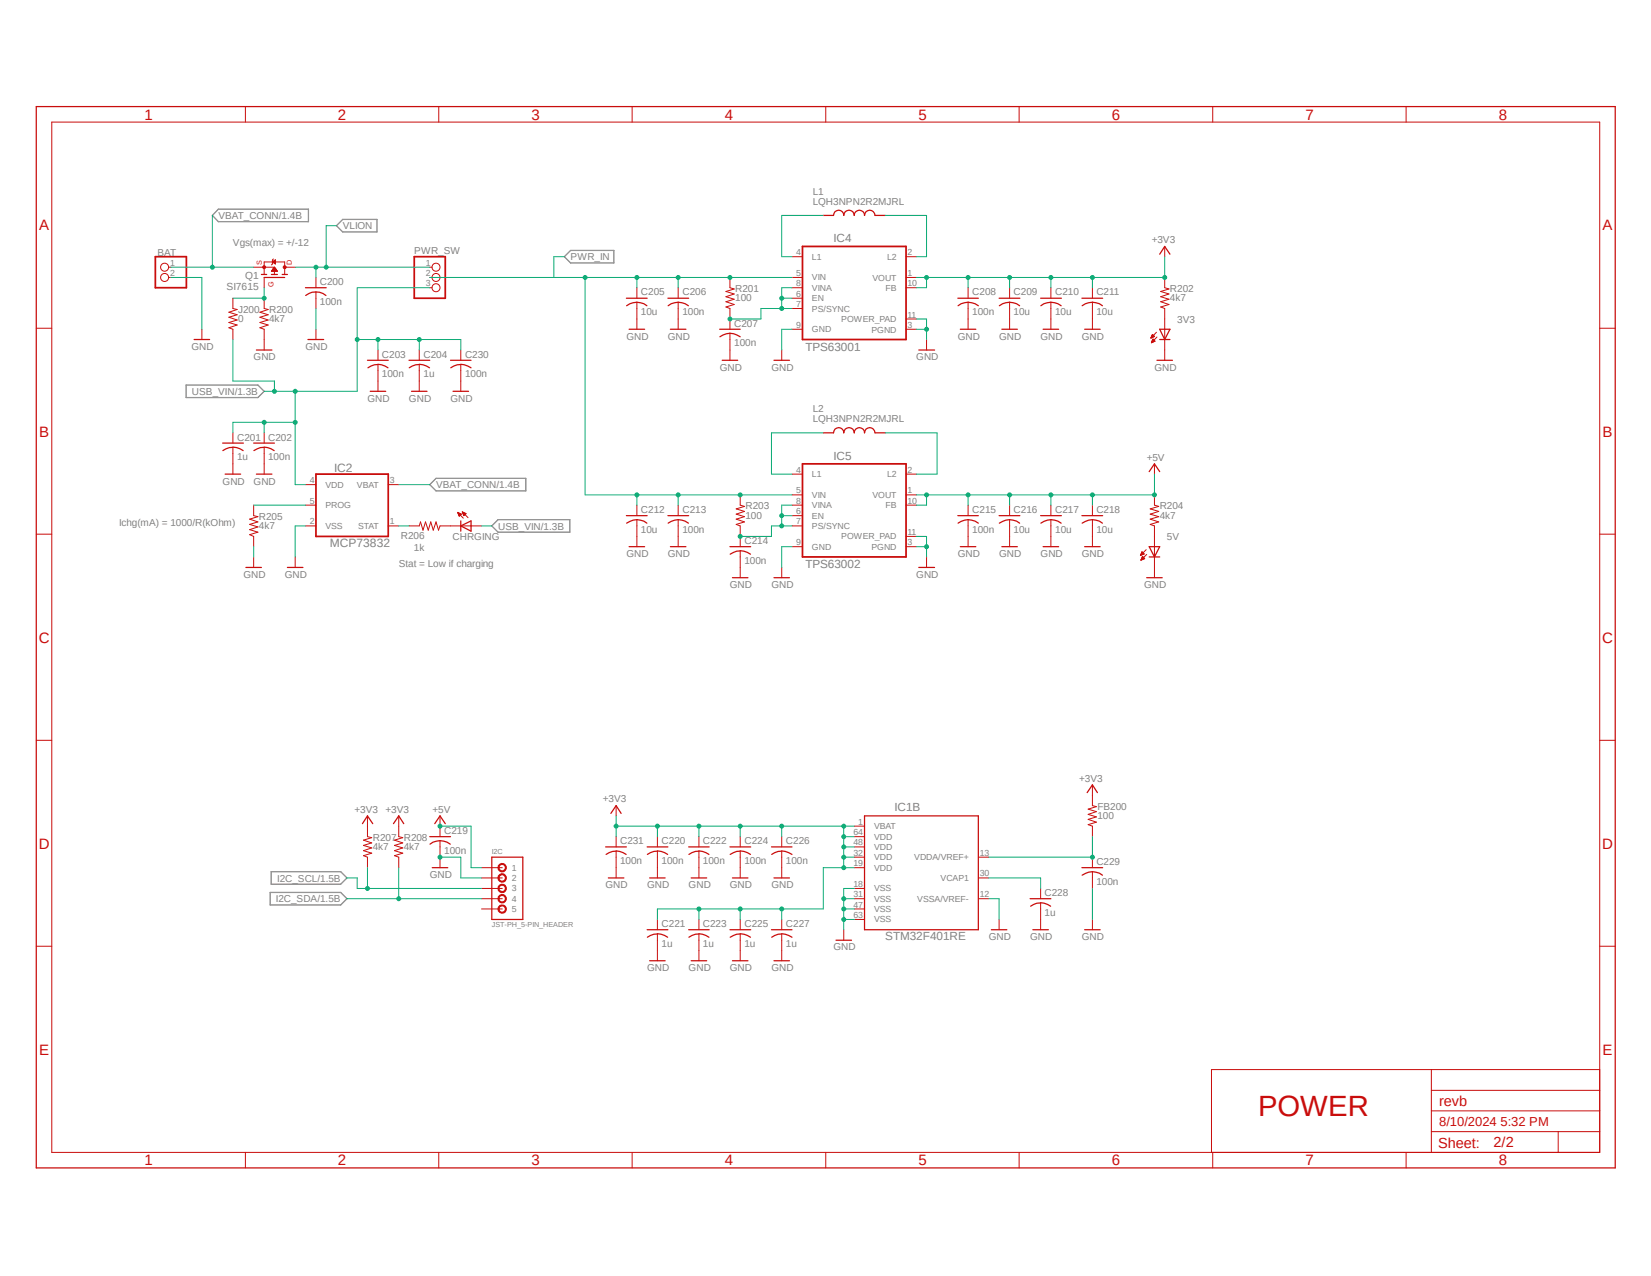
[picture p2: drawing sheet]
<svg xmlns="http://www.w3.org/2000/svg" width="279mm" height="216mm" viewBox="0 0 279 216" stroke-linecap="round" stroke-linejoin="round" font-family="sans-serif">
<path d="M5.8 17.8l267.8 180.2M273.6 17.8l-267.8 180.2" fill="none" stroke="#fff" stroke-width=".17"/>
<path d="M37 35.4h15.2v2.1h-15.2l-1.1-1.1zM56.9 38.2l1.1-1.1h5.8v2.1h-5.8zM95.5 43.4l1.1-1h7.3v2.1h-7.3zM31.5 65.2h12.1l1.1 1-1.1 1.1h-12.1zM72.7 82l1.1-1.1h15.2v2.2h-15.2zM83.2 89l1.1-1.1h12.1v2.1h-12.1zM45.7 151h12l1 1.1-1 1h-12zM45.9 147.5h11.8l1 1-1 1.1h-11.8z" fill="none" stroke="#808080" stroke-width=".21"/>
<g fill="none" stroke="#c90d0c" stroke-width=".17">
<path d="M41.5 18v2.7M74.3 18v2.7M107 18v2.7M139.7 18v2.7M172.5 18v2.7M205.2 18v2.7M238 18v2.7M8.8 20.7h261.9v174.3h-261.9zM6.1 55.5h2.7M28.5 46.9h.4M28.5 45.2h.4M34.2 55.7v1.7"/>
<path d="M44.7 50.5v1.7l.7 .2-1.4 .4 1.4 .5-1.4 .4 1.4 .4-1.4 .5 1.4 .4-1.4 .5 .7 .2v3.5M107.8 48.7v1.8M107.8 51.1v4.6M114.8 48.7v1.8M114.8 51.1v4.6M123.5 46.9v1.8l.7 .2-1.3 .4 1.3 .4-1.3 .5 1.3 .4-1.3 .5 1.3 .4-1.3 .4 .6 .3v3.5M123.5 56.4v4.6M132.3 59.2v1.8M134 46.9h1.8M134 50.5h1.8M134 48.7h1.8M134 52.2h1.8"/>
<path d="M134 43.4h1.8M134 55.7h1.8M153.3 46.9h1.8M153.3 48.7h1.8M153.3 43.4h1.8M153.3 54h1.8M153.3 55.7h1.8M156.8 57.4v1.8M163.8 48.7v1.8M163.8 51.1v4.6M170.9 48.7v1.8M170.9 51.1v4.6"/>
<path d="M177.8 48.7v1.8M177.8 51.1v4.6M270.7 55.5h2.6M39.4 73.2v1.8M39.4 75.7v4.5M44.7 73.2v1.8M44.7 75.7v4.5M6.1 90.4h2.7M42.9 85.5v1.7l.7 .2-1.4 .4 1.4 .5-1.4 .4 1.4 .5-1.4 .4 1.4 .4-1.4 .5 .7 .3v1.7M42.9 94.2v1.8M50 94.2v1.8M51.7 82h1.8"/>
<path d="M51.7 85.5h1.8M51.7 89h1.8M65.7 82h1.8M65.7 89h1.8M69.2 89h1.8l.2-.7 .4 1.4 .4-1.4 .5 1.4 .4-1.4 .4 1.4 .5-1.4 .4 1.4 .3-.7h7M77.5 86.7l.9 1M77.5 86.8h.1M77.5 86.7l.6 .3M77.5 86.7l.2 .6 .4-.3M77.5 86.9h.3M77.5 86.8h.2M77.6 87h.5"/>
<path d="M77.6 86.9h.3M77.6 87.1h.4M77.6 87h.4M77.6 87.2h.3M77.6 87.1h.3M77.7 87.3h.1M77.7 87.2h.1M78.2 86.6l1 1M78.2 86.6l.7 .3-.4 .3zM78.3 86.7h.1M78.3 86.8h.4M78.3 86.8h.3"/>
<path d="M78.4 86.9h.4M78.4 87h.3M78.4 87h.4M78.4 87.1h.2M78.4 87.1h.3M78.5 87.2h.1M107.8 85.5v1.7M107.8 87.9v4.6M114.8 85.5v1.7M114.8 87.9v4.6M125.3 83.7v1.8l.7 .2-1.4 .4 1.4 .4-1.4 .5 1.4 .4-1.4 .4 1.4 .5-1.4 .4 .7 .3v3.5M125.3 93.2v4.5"/>
<path d="M132.3 96v1.7M134 85.5h1.8M134 89h1.8M134 87.2h1.8M134 83.7h1.8M134 80.2h1.8M134 92.5h1.8M153.3 85.5h1.8M153.3 83.7h1.8M153.3 80.2h1.8M153.3 90.8h1.8M153.3 92.5h1.8"/>
<path d="M156.8 94.2v1.8M163.8 85.5v1.7M163.8 87.9v4.6M170.9 85.5v1.7M170.9 87.9v4.6M177.8 85.5v1.7M177.8 87.9v4.6M270.7 90.4h2.6M6.1 125.3h2.7M62.2 138v3.6l.7 .1-1.4 .5 1.4 .4-1.4 .4 1.4 .5-1.4 .4 1.4 .5-1.4 .4 .7 .2v1.8M67.5 138v3.6l.7 .1-1.4 .5 1.4 .4-1.4 .4 1.4 .5-1.4 .4 1.4 .5-1.4 .4 .7 .2v1.8M74.5 138v3.6"/>
<path d="M104.3 136.3v1.7M144.6 139.8h1.7M184.9 132.8v3.5l.6 .2-1.4 .4 1.4 .4-1.4 .5 1.4 .4-1.4 .4 1.4 .5-1.4 .4 .8 .3v1.8M270.7 125.3h2.6M74.5 142.2v4.6M81.5 150.3h3.5M81.5 152.1h3.5M81.5 153.8h3.5M81.5 146.8h3.5M81.5 148.5h3.5M111.3 141.6v1.7M111.3 144v4.5"/>
<path d="M111.3 155.6v1.7M111.3 158v4.6M118.3 141.6v1.7M118.3 144v4.5M118.3 155.6v1.7M118.3 158v4.6M125.3 141.6v1.7M125.3 144v4.5M125.3 155.6v1.7M125.3 158v4.6M132.3 141.6v1.7M132.3 144v4.5"/>
<path d="M132.3 155.6v1.7M132.3 158v4.6M142.8 157.3v1.8M144.6 150.3h1.7M144.6 152.1h1.7M144.6 153.8h1.7M144.6 155.6h1.7M144.6 146.8h1.7M144.6 145h1.7M144.6 143.3h1.7M144.6 141.6h1.7M165.6 152.1h1.7"/>
<path d="M165.6 145h1.7M165.6 148.5h1.7M169.1 155.6v1.7M176.1 150.3v1.8M176.1 152.8v4.5M184.9 145v1.8M184.9 147.5v2.8M184.9 155.6v1.7M6.1 160.1h2.7M270.7 160.1h2.6M41.5 195v2.6M74.3 195v2.6"/>
<path d="M107 195v2.6M139.7 195v2.6M172.5 195v2.6M205.2 195v2.6M238 195v2.6M242.2 191.5h28.5M242.2 181v14M242.2 188h28.5M242.2 184.5h28.5M263.7 191.5v3.5M270.7 181h-65.7v14"/>
<circle cx="27.9" cy="46.9" r=".68"/>
<circle cx="27.9" cy="45.2" r=".68"/>
</g>
<g fill="none" stroke="#c90d0c" stroke-width=".21">
<path d="M6.1 18h267.2v179.6h-267.2zM139.3 36.4h1.8a.87 .87 0 0 1 .8-.8 .87 .87 0 0 1 .9 .8 .89 .89 0 0 1 .9-.8 .89 .89 0 0 1 .9 .8 .87 .87 0 0 1 .8-.8 .87 .87 0 0 1 .9 .8 .89 .89 0 0 1 .9-.8 .89 .89 0 0 1 .9 .8h1.7M32.9 57.4h2.6M43.4 59.2h2.6M106 50.5h3.5M106 51.7a2.78 2.78 0 0 1 3.5 0M106.5 55.7h2.6M113 50.5h3.5M113.1 51.7a2.78 2.78 0 0 1 3.4 0M113.5 55.7h2.6M121.8 55.7h3.5M121.8 57a2.78 2.78 0 0 1 3.5 0"/>
<path d="M155.5 59.2h2.7M162.1 50.5h3.5M162.1 51.7a2.78 2.78 0 0 1 3.5 0M162.5 55.7h2.6M169.1 50.5h3.5M169.1 51.7a2.78 2.78 0 0 1 3.5 0M169.5 55.7h2.7M176.1 50.5h3.5M176.1 51.7a2.78 2.78 0 0 1 3.5 0M176.5 55.7h2.7M37.7 75h3.5M39.4 75.6l.6 .1 1.1 .5"/>
<path d="M39.4 75.7h-.6l-1.1 .5M42.9 75h3.5M44.7 75.6l.6 .1 1.1 .5M44.7 75.7h-.6l-1.1 .5M122.2 61h2.6M131 61h2.6M139.3 73.2h1.8a.87 .87 0 0 1 .8-.9 .87 .87 0 0 1 .9 .9 .89 .89 0 0 1 .9-.9 .89 .89 0 0 1 .9 .9 .87 .87 0 0 1 .8-.9 .87 .87 0 0 1 .9 .9 .89 .89 0 0 1 .9-.9 .89 .89 0 0 1 .9 .9h1.7M38.1 80.2h2.6M41.6 96h2.6M43.4 80.2h2.6M48.6 96h2.7M78 89l1.7-.9v1.8z"/>
<path d="M78 88.1v1.8M106 87.2h3.5M106 88.5a2.78 2.78 0 0 1 3.5 0M106.5 92.5h2.6M113 87.2h3.5M113.1 88.5a2.78 2.78 0 0 1 3.4 0M113.5 92.5h2.6M123.5 92.5h3.5M124 97.7h2.6M125.3 93.2l.6 .1 1.1 .5M125.3 93.2l-.6 .1-1.1 .5M131 97.7h2.6"/>
<path d="M155.5 96h2.7M162.1 87.2h3.5M162.1 88.5a2.78 2.78 0 0 1 3.5 0M162.5 92.5h2.6M169.1 87.2h3.5M169.1 88.5a2.78 2.78 0 0 1 3.5 0M169.5 92.5h2.7M176.1 87.2h3.5M176.1 88.5a2.78 2.78 0 0 1 3.5 0M176.5 92.5h2.7M61.3 139.4l.9-1.4 .9 1.4M66.6 139.4l.9-1.4 .8 1.4"/>
<path d="M73.6 139.4l.9-1.4 .9 1.4M103.4 137.6l.9-1.3 .8 1.3M146.3 138h19.3v19.3h-19.3zM184 134.1l.9-1.3 .8 1.3M72.7 141.6h3.5M72.8 142.8a2.78 2.78 0 0 1 3.4 0M73.2 146.8h2.6M83.2 145h5.3v10.6h-5.3zM109.5 157.3h3.5M109.5 143.3h3.5M109.9 148.5h2.7M111.3 144l.6 .1 1.1 .5"/>
<path d="M111.3 144l-.6 .1-1.1 .5M111.3 158l.6 .1 1.1 .5M111.3 158l-.6 .1-1.1 .5M116.5 157.3h3.5M116.5 143.3h3.5M117 148.5h2.6M118.3 144l.6 .1 1.1 .5M118.3 144l-.6 .1-1.1 .5M118.3 158l.6 .1 1.1 .5M118.3 158l-.6 .1-1.1 .5M123.5 157.3h3.5M123.5 143.3h3.5"/>
<path d="M124 148.5h2.6M125.3 144l.6 .1 1.1 .5M125.3 144l-.6 .1-1.1 .5M125.3 158l.6 .1 1.1 .5M125.3 158l-.6 .1-1.1 .5M130.6 157.3h3.4M130.6 143.3h3.4M131 148.5h2.6M132.3 144l.6 .1 1.1 .5M132.3 144l-.6 .1-1.1 .5M132.3 158l.6 .1 1.1 .5M132.3 158l-.6 .1-1.1 .5"/>
<path d="M141.5 159.1h2.6M167.8 157.3h2.6M174.3 152.1h3.5M174.8 157.3h2.6M176.1 152.7l.6 .1 1.1 .5M176.1 152.8h-.6l-1.1 .5M183.1 146.8h3.5M183.1 148.1a2.78 2.78 0 0 1 3.5 0M183.6 157.3h2.6M109.9 162.6h2.7M117 162.6h2.6M124 162.6h2.6"/>
<path d="M131 162.6h2.6"/>
</g>
<path d="M26.3 43.4h5.2v5.3h-5.2zM135.8 41.7h17.5v15.7h-17.5zM135.8 78.5h17.5v15.7h-17.5zM53.5 80.2h12.2v10.6h-12.2z" fill="none" stroke="#c90d0c" stroke-width=".3"/>
<path d="M84.6 146.2a.71 .71 0 0 1 1 .3 .71 .71 0 0 1-.4 1 .71 .71 0 0 1-.9-.7h.2a.54 .54 0 0 1 .7-.4 .54 .54 0 0 1 .2 .8 .54 .54 0 0 1-.9-.1v-.3h-.2v-.3z" fill-rule="evenodd" fill="#c90d0c"/>
<path d="M84.6 146.2a.71 .71 0 0 1 1 .3 .71 .71 0 0 1-.4 1 .71 .71 0 0 1-.9-.7h.2a.54 .54 0 0 1 .7-.4 .54 .54 0 0 1 .2 .8 .54 .54 0 0 1-.9-.1v-.3h-.2v-.3z" fill="none" stroke="#c90d0c" stroke-width=".17"/>
<path d="M84.6 148a.71 .71 0 0 1 1 .2 .71 .71 0 0 1-.4 1 .71 .71 0 0 1-.9-.7h.2a.54 .54 0 0 1 .7-.4 .54 .54 0 0 1 .2 .9 .54 .54 0 0 1-.9-.2v-.3h-.2v-.3z" fill-rule="evenodd" fill="#c90d0c"/>
<path d="M84.6 148a.71 .71 0 0 1 1 .2 .71 .71 0 0 1-.4 1 .71 .71 0 0 1-.9-.7h.2a.54 .54 0 0 1 .7-.4 .54 .54 0 0 1 .2 .9 .54 .54 0 0 1-.9-.2v-.3h-.2v-.3z" fill="none" stroke="#c90d0c" stroke-width=".17"/>
<path d="M84.6 149.7a.71 .71 0 0 1 1 .3 .71 .71 0 0 1-.4 1 .71 .71 0 0 1-.9-.7h.2a.54 .54 0 0 1 .7-.4 .54 .54 0 0 1 .2 .9 .54 .54 0 0 1-.9-.2v-.3h-.2v-.3z" fill-rule="evenodd" fill="#c90d0c"/>
<path d="M84.6 149.7a.71 .71 0 0 1 1 .3 .71 .71 0 0 1-.4 1 .71 .71 0 0 1-.9-.7h.2a.54 .54 0 0 1 .7-.4 .54 .54 0 0 1 .2 .9 .54 .54 0 0 1-.9-.2v-.3h-.2v-.3z" fill="none" stroke="#c90d0c" stroke-width=".17"/>
<path d="M84.6 151.5a.71 .71 0 0 1 1 .3 .71 .71 0 0 1-.4 .9 .71 .71 0 0 1-.9-.6h.2a.54 .54 0 0 1 .7-.5 .54 .54 0 0 1 .2 .9 .54 .54 0 0 1-.9-.2v-.2h-.2v-.4z" fill-rule="evenodd" fill="#c90d0c"/>
<path d="M84.6 151.5a.71 .71 0 0 1 1 .3 .71 .71 0 0 1-.4 .9 .71 .71 0 0 1-.9-.6h.2a.54 .54 0 0 1 .7-.5 .54 .54 0 0 1 .2 .9 .54 .54 0 0 1-.9-.2v-.2h-.2v-.4z" fill="none" stroke="#c90d0c" stroke-width=".17"/>
<path d="M84.6 153.2a.71 .71 0 0 1 1 .3 .71 .71 0 0 1-.4 1 .71 .71 0 0 1-.9-.7h.2a.54 .54 0 0 1 .7-.5 .54 .54 0 0 1 .2 .9 .54 .54 0 0 1-.9-.1v-.3h-.2v-.3z" fill-rule="evenodd" fill="#c90d0c"/>
<g fill="none" stroke="#c90d0c" stroke-width=".17">
<path d="M44.7 45.2h1.7v1.2M44.7 46.4v-2.1h3.5v2.1M46.3 43.8l-.2 .2v.7l-.2 .1M194.8 57.2h.1M194.8 57.1h.1M194.8 57.1h.2M194.8 57h.4M194.9 57h.4M194.9 56.9h.5M194.9 58h.1M194.9 57.9h.1M194.9 56.9h.4"/>
<path d="M194.9 56.8h.3M194.9 57.9h.2M194.9 57.8h.3M194.9 57.7h.5M194.9 57.7h.6M195 56.7h.2M195 56.6h.1M195 57.7h.4M195 56.6l.4 .3-.6 .3zM195 57.6h.3M195 57.5h.3M195.1 57.5h.1"/>
<path d="M195.1 57.4l.4 .3-.6 .3zM195.1 57.4h.1M195.7 56.2l-.9 1M195.8 57l-.9 1M197.1 41.7v1.7M197.1 54v7M195.4 78.5v1.7M193 94h.1M193 93.9h.2M193 93.9h.3M193.1 93.8h.3M193.1 93.8h.4"/>
<path d="M193.1 94.7h.1M193.1 93.7h.5M193.1 94.7h.2M193.1 94.7h.3M193.2 93.6h.3M193.2 94.6h.3M193.2 93.6h.2M193.2 93.5h.2M193.2 94.5h.4M193.2 94.5h.5M193.3 93.4l-.3 .6M193.3 93.4l.3 .3-.6 .3"/>
<path d="M193.3 93.4h.1M193.3 94.4h.3M193.3 94.3h.2M193.3 94.1l.4 .4-.6 .3zM193.3 94.2h.1M194 93l-1 1M194.1 93.8l-1 1M195.4 90.8v6.9M84.6 153.2a.71 .71 0 0 1 1 .3 .71 .71 0 0 1-.4 1 .71 .71 0 0 1-.9-.7h.2a.54 .54 0 0 1 .7-.5 .54 .54 0 0 1 .2 .9 .54 .54 0 0 1-.9-.1v-.3h-.2v-.3z"/>
</g>
<path d="M44.2 46.4h.9M44.7 46.9h3.5M45.9 46.4h1M47.8 46.4h.8M196.3 43l.8-1.3 .9 1.3M196.3 55.7h1.7l-.9 1.7zM196.3 57.4h1.7M194.5 79.8l.9-1.3 .9 1.3M195.8 61h2.6M194.1 97.7h2.6M194.5 92.5h1.8l-.9 1.7zM194.5 94.2h1.8" fill="none" stroke="#c90d0c" stroke-width=".21"/>
<circle cx="44.7" cy="45.2" r=".25" fill="#c90d0c"/>
<circle cx="44.7" cy="45.2" r=".25" fill="none" stroke="#c90d0c" stroke-width=".17"/>
<circle cx="48.2" cy="45.2" r=".25" fill="#c90d0c"/>
<g fill="none" stroke="#c90d0c" stroke-width=".17">
<path d="M39.4 50.5v1.7l.7 .2-1.4 .4 1.4 .5-1.4 .4 1.4 .4-1.4 .5 1.4 .4-1.4 .5 .7 .2v1.7M42.9 45.2h1.8M44.7 46.9v1.8M46 45.8h.9M46.1 45.7h.7M46.1 44.3h.5M46.1 45.6h.6M46.1 44.4h.5M46.2 44.2h.4M46.2 45.5h.5M46.2 44.4h.4M46.3 44.2h.3"/>
<path d="M46.3 45.4h.3M46.3 44.4h.3M46.3 45.3h.3M46.4 44.2h.2M46.4 45.3h.1M46.4 44.5h.2M46.4 44.6h.2M46.4 44.1h.2M46.4 45.2l.5 .7h-1zM46.5 44.6h.1M46.5 44h.1M46.6 44h.1"/>
<path d="M46.6 44l-.5 .3M46.6 44v.7l-.5-.4M48.2 45.2h1.8M53.5 46.9v1.8M53.5 49.4v2.8M53.5 55.7v1.7M64 59.2v1.8M71 59.2v1.8M72.7 45.2h.4M72.7 46.9h.4M72.7 48.7h.4M78 59.2v1.8"/>
<path d="M184.9 48.7v1.8M184.9 51.1v4.6M197.1 46.9v1.8l.7 .2-1.4 .4 1.4 .4-1.4 .5 1.4 .4-1.4 .5 1.4 .4-1.4 .4 .7 .3v1.8M64 61.7v4.5M71 61.7v4.5M78 61.7v4.5M184.9 85.5v1.7M184.9 87.9v4.6M195.4 83.7v1.8l.7 .2-1.5 .4 1.5 .4-1.5 .5 1.5 .4-1.5 .4 1.5 .5-1.5 .4 .8 .3v1.8M104.3 141.6v1.7M104.3 144v4.5"/>
<circle cx="48.2" cy="45.2" r=".25"/>
<circle cx="73.8" cy="45.2" r=".68"/>
<circle cx="73.8" cy="48.7" r=".68"/>
<circle cx="73.8" cy="46.9" r=".68"/>
</g>
<path d="M70.1 43.4h5.3v7.1h-5.3z" fill="none" stroke="#c90d0c" stroke-width=".3"/>
<g fill="none" stroke="#c90d0c" stroke-width=".21">
<path d="M51.7 48.7h3.5M51.7 50a2.78 2.78 0 0 1 3.5 0M52.1 57.4h2.7M183.1 50.5h3.5M183.1 51.7a2.78 2.78 0 0 1 3.5 0M183.6 55.7h2.6M62.2 61h3.5M62.7 66.2h2.6M64 61.6l.6 .1 1.1 .5M64 61.7h-.6l-1.1 .5M69.2 61h3.5M69.6 66.2h2.7"/>
<path d="M71 61.6l.6 .1 1.1 .5M71 61.7h-.6l-1.1 .5M76.2 61h3.5M76.7 66.2h2.6M78 61.6l.6 .1 1.1 .5M78 61.7h-.6l-1.1 .5M183.1 87.2h3.5M183.1 88.5a2.78 2.78 0 0 1 3.5 0M183.6 92.5h2.6M102.5 143.3h3.5M103 148.5h2.6M104.3 144l.6 .1 1.1 .5"/>
<path d="M104.3 144l-.6 .1-1.1 .5"/>
</g>
<path d="M142.8 152.1h1.8M144.6 150.3h-1.8v7" fill="none" stroke="#0dab76" stroke-width=".17"/>
<circle cx="142.8" cy="152.1" r=".33" fill="#0dab76"/>
<g fill="none" stroke="#0dab76" stroke-width=".17">
<path d="M142.8 153.8h1.8"/>
<circle cx="142.8" cy="152.1" r=".33"/>
</g>
<circle cx="142.8" cy="153.8" r=".33" fill="#0dab76"/>
<g fill="none" stroke="#0dab76" stroke-width=".17">
<path d="M142.8 155.6h1.8"/>
<circle cx="142.8" cy="153.8" r=".33"/>
</g>
<circle cx="142.8" cy="155.6" r=".33" fill="#0dab76"/>
<g fill="none" stroke="#0dab76" stroke-width=".17">
<path d="M155.1 54h1.7v3.4M155.1 55.7h1.7M42.9 92.5v1.7M51.7 89h-1.7v5.2"/>
<circle cx="142.8" cy="155.6" r=".33"/>
</g>
<circle cx="156.8" cy="55.7" r=".33" fill="#0dab76"/>
<g fill="none" stroke="#0dab76" stroke-width=".17">
<path d="M134 55.7h-1.7v3.5M155.1 90.8h1.7v3.4M155.1 92.5h1.7M167.3 152.1h1.8v3.5M184.9 150.3v5.3"/>
<circle cx="156.8" cy="55.7" r=".33"/>
</g>
<circle cx="156.8" cy="92.5" r=".33" fill="#0dab76"/>
<g fill="none" stroke="#0dab76" stroke-width=".17">
<path d="M134 92.5h-1.7v3.5M74.5 145h3.5"/>
<circle cx="156.8" cy="92.5" r=".33"/>
</g>
<circle cx="74.5" cy="145" r=".33" fill="#0dab76"/>
<g fill="none" stroke="#0dab76" stroke-width=".17">
<path d="M35.9 36.4v8.8h7M28.9 46.9h5.3v8.8M53.5 52.2v3.5M78 145v3.5h3.5"/>
<circle cx="74.5" cy="145" r=".33"/>
</g>
<circle cx="35.9" cy="45.2" r=".33" fill="#0dab76"/>
<g fill="none" stroke="#0dab76" stroke-width=".17">
<path d="M56.9 38.2h-1.7v7h-5.2M28.9 45.2h7M67.5 82h5.2"/>
<circle cx="35.9" cy="45.2" r=".33"/>
</g>
<circle cx="55.2" cy="45.2" r=".33" fill="#0dab76"/>
<g fill="none" stroke="#0dab76" stroke-width=".17">
<path d="M53.5 45.2v1.7M55.2 45.2h17.5"/>
<circle cx="55.2" cy="45.2" r=".33"/>
</g>
<circle cx="53.5" cy="45.2" r=".33" fill="#0dab76"/>
<g fill="none" stroke="#0dab76" stroke-width=".17">
<path d="M44.7 66.2h5.3v15.8h1.7M50 71.5h-5.3v1.7"/>
<circle cx="53.5" cy="45.2" r=".33"/>
</g>
<circle cx="50" cy="71.5" r=".33" fill="#0dab76"/>
<g fill="none" stroke="#0dab76" stroke-width=".17">
<path d="M44.7 71.5h-5.3v1.7"/>
<circle cx="50" cy="71.5" r=".33"/>
</g>
<circle cx="44.7" cy="71.5" r=".33" fill="#0dab76"/>
<g fill="none" stroke="#0dab76" stroke-width=".17">
<path d="M60.5 57.4v8.8h-10.5"/>
<circle cx="44.7" cy="71.5" r=".33"/>
</g>
<circle cx="50" cy="66.2" r=".33" fill="#0dab76"/>
<g fill="none" stroke="#0dab76" stroke-width=".17">
<path d="M72.7 48.7h-12.2v8.7h10.5v1.8"/>
<circle cx="50" cy="66.2" r=".33"/>
</g>
<circle cx="60.5" cy="57.4" r=".33" fill="#0dab76"/>
<g fill="none" stroke="#0dab76" stroke-width=".17">
<path d="M64 57.4v1.8"/>
<circle cx="60.5" cy="57.4" r=".33"/>
</g>
<circle cx="64" cy="57.4" r=".33" fill="#0dab76"/>
<g fill="none" stroke="#0dab76" stroke-width=".17">
<path d="M71 57.4h7v1.8"/>
<circle cx="64" cy="57.4" r=".33"/>
</g>
<circle cx="71" cy="57.4" r=".33" fill="#0dab76"/>
<g fill="none" stroke="#0dab76" stroke-width=".17">
<path d="M39.4 57.4v7.1h7v1.7"/>
<circle cx="71" cy="57.4" r=".33"/>
</g>
<circle cx="46.4" cy="66.2" r=".33" fill="#0dab76"/>
<g fill="none" stroke="#0dab76" stroke-width=".17">
<path d="M72.7 46.9h61.3M107.8 46.9v1.8M42.9 85.5h8.8M67.5 89h1.7M81.5 89h1.7"/>
<circle cx="46.4" cy="66.2" r=".33"/>
</g>
<circle cx="107.8" cy="46.9" r=".33" fill="#0dab76"/>
<g fill="none" stroke="#0dab76" stroke-width=".17">
<path d="M114.8 46.9v1.8"/>
<circle cx="107.8" cy="46.9" r=".33"/>
</g>
<circle cx="114.8" cy="46.9" r=".33" fill="#0dab76"/>
<circle cx="114.8" cy="46.9" r=".33" fill="none" stroke="#0dab76" stroke-width=".17"/>
<circle cx="123.5" cy="46.9" r=".33" fill="#0dab76"/>
<g fill="none" stroke="#0dab76" stroke-width=".17">
<path d="M99 46.9v36.8h35"/>
<circle cx="123.5" cy="46.9" r=".33"/>
</g>
<circle cx="99" cy="46.9" r=".33" fill="#0dab76"/>
<circle cx="99" cy="46.9" r=".33" fill="none" stroke="#0dab76" stroke-width=".17"/>
<circle cx="125.3" cy="83.7" r=".33" fill="#0dab76"/>
<g fill="none" stroke="#0dab76" stroke-width=".17">
<path d="M107.8 83.7v1.8"/>
<circle cx="125.3" cy="83.7" r=".33"/>
</g>
<circle cx="107.8" cy="83.7" r=".33" fill="#0dab76"/>
<g fill="none" stroke="#0dab76" stroke-width=".17">
<path d="M114.8 83.7v1.8"/>
<circle cx="107.8" cy="83.7" r=".33"/>
</g>
<circle cx="114.8" cy="83.7" r=".33" fill="#0dab76"/>
<g fill="none" stroke="#0dab76" stroke-width=".17">
<path d="M95.5 43.4h-1.8v3.5M132.3 50.5h1.7M134 48.7h-1.7v3.5h1.7"/>
<circle cx="114.8" cy="83.7" r=".33"/>
</g>
<circle cx="132.3" cy="50.5" r=".33" fill="#0dab76"/>
<g fill="none" stroke="#0dab76" stroke-width=".17">
<path d="M128.8 52.2h3.5"/>
<circle cx="132.3" cy="50.5" r=".33"/>
</g>
<circle cx="132.3" cy="52.2" r=".33" fill="#0dab76"/>
<g fill="none" stroke="#0dab76" stroke-width=".17">
<path d="M128.8 52.2v1.8h-5.3"/>
<circle cx="132.3" cy="52.2" r=".33"/>
</g>
<circle cx="123.5" cy="54" r=".33" fill="#0dab76"/>
<g fill="none" stroke="#0dab76" stroke-width=".17">
<path d="M144.6 139.8h-1.8v7h1.8M142.8 141.6h1.8"/>
<circle cx="123.5" cy="54" r=".33"/>
</g>
<circle cx="142.8" cy="141.6" r=".33" fill="#0dab76"/>
<g fill="none" stroke="#0dab76" stroke-width=".17">
<path d="M142.8 143.3h1.8"/>
<circle cx="142.8" cy="141.6" r=".33"/>
</g>
<circle cx="142.8" cy="143.3" r=".33" fill="#0dab76"/>
<g fill="none" stroke="#0dab76" stroke-width=".17">
<path d="M142.8 145h1.8"/>
<circle cx="142.8" cy="143.3" r=".33"/>
</g>
<circle cx="142.8" cy="145" r=".33" fill="#0dab76"/>
<g fill="none" stroke="#0dab76" stroke-width=".17">
<path d="M111.3 139.8h31.5"/>
<circle cx="142.8" cy="145" r=".33"/>
</g>
<circle cx="142.8" cy="139.8" r=".33" fill="#0dab76"/>
<g fill="none" stroke="#0dab76" stroke-width=".17">
<path d="M104.3 139.8h7M118.3 139.8v1.8"/>
<circle cx="142.8" cy="139.8" r=".33"/>
</g>
<circle cx="118.3" cy="139.8" r=".33" fill="#0dab76"/>
<g fill="none" stroke="#0dab76" stroke-width=".17">
<path d="M125.3 139.8v1.8"/>
<circle cx="118.3" cy="139.8" r=".33"/>
</g>
<circle cx="125.3" cy="139.8" r=".33" fill="#0dab76"/>
<g fill="none" stroke="#0dab76" stroke-width=".17">
<path d="M132.3 139.8v1.8"/>
<circle cx="125.3" cy="139.8" r=".33"/>
</g>
<circle cx="132.3" cy="139.8" r=".33" fill="#0dab76"/>
<g fill="none" stroke="#0dab76" stroke-width=".17">
<path d="M142.8 146.8h-3.5v7h-28v1.8"/>
<circle cx="132.3" cy="139.8" r=".33"/>
</g>
<circle cx="142.8" cy="146.8" r=".33" fill="#0dab76"/>
<g fill="none" stroke="#0dab76" stroke-width=".17">
<path d="M132.3 153.8v1.8"/>
<circle cx="142.8" cy="146.8" r=".33"/>
</g>
<circle cx="132.3" cy="153.8" r=".33" fill="#0dab76"/>
<g fill="none" stroke="#0dab76" stroke-width=".17">
<path d="M125.3 153.8v1.8"/>
<circle cx="132.3" cy="153.8" r=".33"/>
</g>
<circle cx="125.3" cy="153.8" r=".33" fill="#0dab76"/>
<g fill="none" stroke="#0dab76" stroke-width=".17">
<path d="M118.3 153.8v1.8"/>
<circle cx="125.3" cy="153.8" r=".33"/>
</g>
<circle cx="118.3" cy="153.8" r=".33" fill="#0dab76"/>
<g fill="none" stroke="#0dab76" stroke-width=".17">
<path d="M104.3 138v3.6"/>
<circle cx="118.3" cy="153.8" r=".33"/>
</g>
<circle cx="104.3" cy="139.8" r=".33" fill="#0dab76"/>
<g fill="none" stroke="#0dab76" stroke-width=".17">
<path d="M111.3 139.8v1.8"/>
<circle cx="104.3" cy="139.8" r=".33"/>
</g>
<circle cx="111.3" cy="139.8" r=".33" fill="#0dab76"/>
<g fill="none" stroke="#0dab76" stroke-width=".17">
<path d="M155.1 46.9h8.7M156.8 46.9v1.8h-1.7M197.1 43.4v3.5"/>
<circle cx="111.3" cy="139.8" r=".33"/>
</g>
<circle cx="156.8" cy="46.9" r=".33" fill="#0dab76"/>
<g fill="none" stroke="#0dab76" stroke-width=".17">
<path d="M163.8 46.9h14v1.8M170.9 46.9v1.8"/>
<circle cx="156.8" cy="46.9" r=".33"/>
</g>
<circle cx="170.9" cy="46.9" r=".33" fill="#0dab76"/>
<g fill="none" stroke="#0dab76" stroke-width=".17">
<path d="M163.8 46.9v1.8"/>
<circle cx="170.9" cy="46.9" r=".33"/>
</g>
<circle cx="163.8" cy="46.9" r=".33" fill="#0dab76"/>
<g fill="none" stroke="#0dab76" stroke-width=".17">
<path d="M177.8 46.9h7.1v1.8"/>
<circle cx="163.8" cy="46.9" r=".33"/>
</g>
<circle cx="177.8" cy="46.9" r=".33" fill="#0dab76"/>
<g fill="none" stroke="#0dab76" stroke-width=".17">
<path d="M184.9 46.9h12.2"/>
<circle cx="177.8" cy="46.9" r=".33"/>
</g>
<circle cx="184.9" cy="46.9" r=".33" fill="#0dab76"/>
<circle cx="184.9" cy="46.9" r=".33" fill="none" stroke="#0dab76" stroke-width=".17"/>
<circle cx="197.1" cy="46.9" r=".33" fill="#0dab76"/>
<g fill="none" stroke="#0dab76" stroke-width=".17">
<path d="M139.3 36.4h-7v7h1.7M149.8 36.4h7v7h-1.7M184.9 141.6v3.4h-17.6"/>
<circle cx="197.1" cy="46.9" r=".33"/>
</g>
<circle cx="184.9" cy="145" r=".33" fill="#0dab76"/>
<g fill="none" stroke="#0dab76" stroke-width=".17">
<path d="M139.3 73.2h-8.7v7h3.4M149.8 73.2h8.8v7h-3.5M130.6 89v1.8h-5.3M167.3 148.5h8.8v1.8"/>
<circle cx="184.9" cy="145" r=".33"/>
</g>
<circle cx="125.3" cy="90.8" r=".33" fill="#0dab76"/>
<g fill="none" stroke="#0dab76" stroke-width=".17">
<path d="M132.3 87.2h1.7M134 85.5h-1.7v3.5h1.7"/>
<circle cx="125.3" cy="90.8" r=".33"/>
</g>
<circle cx="132.3" cy="87.2" r=".33" fill="#0dab76"/>
<g fill="none" stroke="#0dab76" stroke-width=".17">
<path d="M130.6 89h1.7"/>
<circle cx="132.3" cy="87.2" r=".33"/>
</g>
<circle cx="132.3" cy="89" r=".33" fill="#0dab76"/>
<g fill="none" stroke="#0dab76" stroke-width=".17">
<path d="M74.5 139.8h5.2v7h1.8"/>
<circle cx="132.3" cy="89" r=".33"/>
</g>
<circle cx="74.5" cy="139.8" r=".33" fill="#0dab76"/>
<g fill="none" stroke="#0dab76" stroke-width=".17">
<path d="M155.1 83.7h22.7v1.8M156.8 83.7v1.8h-1.7M195.4 80.2v3.5"/>
<circle cx="74.5" cy="139.8" r=".33"/>
</g>
<circle cx="156.8" cy="83.7" r=".33" fill="#0dab76"/>
<g fill="none" stroke="#0dab76" stroke-width=".17">
<path d="M170.9 83.7v1.8"/>
<circle cx="156.8" cy="83.7" r=".33"/>
</g>
<circle cx="170.9" cy="83.7" r=".33" fill="#0dab76"/>
<g fill="none" stroke="#0dab76" stroke-width=".17">
<path d="M163.8 83.7v1.8"/>
<circle cx="170.9" cy="83.7" r=".33"/>
</g>
<circle cx="163.8" cy="83.7" r=".33" fill="#0dab76"/>
<g fill="none" stroke="#0dab76" stroke-width=".17">
<path d="M177.8 83.7h7.1v1.8"/>
<circle cx="163.8" cy="83.7" r=".33"/>
</g>
<circle cx="177.8" cy="83.7" r=".33" fill="#0dab76"/>
<g fill="none" stroke="#0dab76" stroke-width=".17">
<path d="M184.9 83.7h10.5"/>
<circle cx="177.8" cy="83.7" r=".33"/>
</g>
<circle cx="184.9" cy="83.7" r=".33" fill="#0dab76"/>
<circle cx="184.9" cy="83.7" r=".33" fill="none" stroke="#0dab76" stroke-width=".17"/>
<circle cx="195.4" cy="83.7" r=".33" fill="#0dab76"/>
<g fill="none" stroke="#0dab76" stroke-width=".17">
<path d="M58.7 148.5h1.8v1.8h21M62.2 146.8v3.5"/>
<circle cx="195.4" cy="83.7" r=".33"/>
</g>
<circle cx="62.2" cy="150.3" r=".33" fill="#0dab76"/>
<g fill="none" stroke="#0dab76" stroke-width=".17">
<path d="M58.7 152.1h22.8M67.5 146.8v5.3"/>
<circle cx="62.2" cy="150.3" r=".33"/>
</g>
<circle cx="67.5" cy="152.1" r=".33" fill="#0dab76"/>
<g fill="none" stroke="#0dab76" stroke-width=".17">
<path d="M44.7 48.7v1.8h-5.3"/>
<circle cx="67.5" cy="152.1" r=".33"/>
</g>
<circle cx="44.7" cy="50.5" r=".33" fill="#0dab76"/>
<circle cx="44.7" cy="50.5" r=".33" fill="none" stroke="#0dab76" stroke-width=".17"/>
<text font-size="5" fill="#c90d0c" x="212.9" y="188.9">POWER</text>
<g font-size="2.5" fill="#c90d0c">
<text x="24.5" y="20.2">1</text>
<text x="57.2" y="20.2">2</text>
<text x="90" y="20.2">3</text>
<text x="122.7" y="20.2">4</text>
<text x="155.4" y="20.2">5</text>
<text x="188.2" y="20.2">6</text>
<text x="220.9" y="20.2">7</text>
<text x="253.7" y="20.2">8</text>
<text x="6.6" y="39">A</text>
<text x="271.2" y="39">A</text>
<text x="6.6" y="73.9">B</text>
<text x="271.2" y="73.9">B</text>
<text x="6.6" y="108.7">C</text>
<text x="271.1" y="108.7">C</text>
<text x="6.6" y="143.6">D</text>
<text x="271.1" y="143.6">D</text>
<text x="6.6" y="178.4">E</text>
<text x="271.2" y="178.4">E</text>
<text x="243.5" y="187.1">revb</text>
<text x="24.5" y="197.2">1</text>
<text x="57.2" y="197.2">2</text>
<text x="90" y="197.2">3</text>
<text x="122.7" y="197.2">4</text>
<text x="155.4" y="197.2">5</text>
<text x="188.2" y="197.2">6</text>
<text x="220.9" y="197.2">7</text>
<text x="243.4" y="194.2">Sheet:</text>
<text x="252.8" y="194.1">2/2</text>
<text x="253.7" y="197.2">8</text>
</g>
<text font-size="2.2" fill="#c90d0c" x="243.5" y="190.6">8/10/2024 5:32 PM</text>
<g font-size="2" fill="#808080">
<text x="141.1" y="41">IC4</text>
<text x="136.3" y="59.4">TPS63001</text>
<text x="141.1" y="77.8">IC5</text>
<text x="56.6" y="79.9">IC2</text>
<text x="55.8" y="92.6">MCP73832</text>
<text x="136.3" y="96.1">TPS63002</text>
<text x="151.4" y="137.2">IC1B</text>
<text x="149.8" y="159.1">STM32F401RE</text>
</g>
<g font-size="1.7" fill="#808080">
<text x="137.5" y="34.7">LQH3NPN2R2MJRL</text>
<text x="137.5" y="32.9">L1</text>
<text x="37" y="37">VBAT_CONN/1.4B</text>
<text x="39.4" y="41.7">Vgs(max) = +/-12</text>
<text x="58" y="38.8">VLION</text>
<text x="194.9" y="41.1">+3V3</text>
<text x="26.6" y="43.3">BAT</text>
<text x="41.5" y="47.3">Q1</text>
<text x="70.1" y="43">PWR_SW</text>
<text x="96.6" y="44.1">PWR_IN</text>
<text x="38.4" y="49.1">SI7615</text>
<text x="40.3" y="52.9">J200</text>
<text x="45.5" y="52.9">R200</text>
<text x="54.1" y="51.6">100n</text>
<text x="54.1" y="48.3">C200</text>
<text x="108.5" y="53.3">10u</text>
<text x="108.5" y="50">C205</text>
<text x="115.5" y="50">C206</text>
<text x="115.5" y="53.3">100n</text>
<text x="124.4" y="51">100</text>
<text x="124.4" y="49.4">R201</text>
<text x="164.5" y="53.3">100n</text>
<text x="164.5" y="50">C208</text>
<text x="171.5" y="50">C209</text>
<text x="171.5" y="53.3">10u</text>
<text x="178.6" y="50">C210</text>
<text x="178.6" y="53.3">10u</text>
<text x="185.5" y="53.3">10u</text>
<text x="185.5" y="50">C211</text>
<text x="198" y="51">4k7</text>
<text x="198" y="49.4">R202</text>
<text x="32.4" y="59.2">GND</text>
<text x="40.3" y="54.5">0</text>
<text x="45.5" y="54.5">4k7</text>
<text x="51.7" y="59.2">GND</text>
<text x="106" y="57.4">GND</text>
<text x="113" y="57.4">GND</text>
<text x="124.2" y="58.6">100n</text>
<text x="124.2" y="55.3">C207</text>
<text x="162.1" y="57.4">GND</text>
<text x="169.1" y="57.4">GND</text>
<text x="176.1" y="57.4">GND</text>
<text x="183.1" y="57.4">GND</text>
<text x="199.2" y="54.7">3V3</text>
<text x="42.9" y="61">GND</text>
<text x="64.6" y="63.8">100n</text>
<text x="64.6" y="60.5">C203</text>
<text x="71.7" y="63.8">1u</text>
<text x="71.7" y="60.5">C204</text>
<text x="78.7" y="63.8">100n</text>
<text x="78.7" y="60.5">C230</text>
<text x="121.8" y="62.7">GND</text>
<text x="130.6" y="62.7">GND</text>
<text x="155.1" y="61">GND</text>
<text x="195.4" y="62.7">GND</text>
<text x="32.5" y="66.8">USB_VIN/1.3B</text>
<text x="62.2" y="68">GND</text>
<text x="69.2" y="68">GND</text>
<text x="76.2" y="68">GND</text>
<text x="137.5" y="71.5">LQH3NPN2R2MJRL</text>
<text x="137.5" y="69.7">L2</text>
<text x="40.1" y="77.9">1u</text>
<text x="40.1" y="74.5">C201</text>
<text x="45.4" y="77.9">100n</text>
<text x="45.4" y="74.5">C202</text>
<text x="194.1" y="78">+5V</text>
<text x="37.7" y="82">GND</text>
<text x="42.9" y="82">GND</text>
<text x="73.8" y="82.6">VBAT_CONN/1.4B</text>
<text x="20.2" y="89">Ichg(mA) = 1000/R(kOhm)</text>
<text x="43.8" y="89.5">4k7</text>
<text x="43.8" y="88">R205</text>
<text x="84.3" y="89.6">USB_VIN/1.3B</text>
<text x="108.5" y="86.8">C212</text>
<text x="115.5" y="86.8">C213</text>
<text x="126.2" y="87.8">100</text>
<text x="126.2" y="86.2">R203</text>
<text x="164.5" y="86.8">C215</text>
<text x="171.5" y="86.8">C216</text>
<text x="178.6" y="86.8">C217</text>
<text x="185.5" y="86.8">C218</text>
<text x="196.3" y="87.8">4k7</text>
<text x="196.3" y="86.2">R204</text>
<text x="67.8" y="91.3">R206</text>
<text x="70.1" y="93.2">1k</text>
<text x="76.6" y="91.4">CHRGING</text>
<text x="106" y="94.2">GND</text>
<text x="108.5" y="90.1">10u</text>
<text x="113" y="94.2">GND</text>
<text x="115.5" y="90.1">100n</text>
<text x="126" y="95.4">100n</text>
<text x="126" y="92.1">C214</text>
<text x="162.1" y="94.2">GND</text>
<text x="164.5" y="90.1">100n</text>
<text x="169.1" y="94.2">GND</text>
<text x="171.5" y="90.1">10u</text>
<text x="176.1" y="94.2">GND</text>
<text x="178.6" y="90.1">10u</text>
<text x="183.1" y="94.2">GND</text>
<text x="185.5" y="90.1">10u</text>
<text x="197.5" y="91.4">5V</text>
<text x="41.2" y="97.7">GND</text>
<text x="48.2" y="97.7">GND</text>
<text x="67.5" y="96">Stat = Low if charging</text>
<text x="123.5" y="99.5">GND</text>
<text x="130.6" y="99.5">GND</text>
<text x="155.1" y="97.7">GND</text>
<text x="193.6" y="99.5">GND</text>
<text x="60" y="137.5">+3V3</text>
<text x="65.2" y="137.5">+3V3</text>
<text x="73.2" y="137.5">+5V</text>
<text x="102" y="135.8">+3V3</text>
<text x="182.6" y="132.2">+3V3</text>
<text x="185.7" y="137">FB200</text>
<text x="63.1" y="143.8">4k7</text>
<text x="63.1" y="142.3">R207</text>
<text x="68.3" y="143.8">4k7</text>
<text x="68.3" y="142.3">R208</text>
<text x="75.2" y="141.1">C219</text>
<text x="104.9" y="142.9">C231</text>
<text x="112" y="142.9">C220</text>
<text x="119" y="142.9">C222</text>
<text x="126" y="142.9">C224</text>
<text x="133" y="142.9">C226</text>
<text x="185.7" y="138.6">100</text>
<text x="46.9" y="149.2">I2C_SCL/1.5B</text>
<text x="72.7" y="148.5">GND</text>
<text x="75.2" y="144.4">100n</text>
<text x="104.9" y="146.2">100n</text>
<text x="112" y="146.2">100n</text>
<text x="119" y="146.2">100n</text>
<text x="126" y="146.2">100n</text>
<text x="133" y="146.2">100n</text>
<text x="185.5" y="149.7">100n</text>
<text x="185.5" y="146.4">C229</text>
<text x="46.7" y="152.7">I2C_SDA/1.5B</text>
<text x="102.5" y="150.3">GND</text>
<text x="109.5" y="150.3">GND</text>
<text x="116.5" y="150.3">GND</text>
<text x="123.5" y="150.3">GND</text>
<text x="130.6" y="150.3">GND</text>
<text x="176.8" y="154.9">1u</text>
<text x="176.8" y="151.6">C228</text>
<text x="112" y="160.2">1u</text>
<text x="112" y="156.9">C221</text>
<text x="119" y="160.2">1u</text>
<text x="119" y="156.9">C223</text>
<text x="126" y="160.2">1u</text>
<text x="126" y="156.9">C225</text>
<text x="133" y="160.2">1u</text>
<text x="133" y="156.9">C227</text>
<text x="141.1" y="160.8">GND</text>
<text x="167.3" y="159.1">GND</text>
<text x="174.3" y="159.1">GND</text>
<text x="183.1" y="159.1">GND</text>
<text x="109.5" y="164.3">GND</text>
<text x="116.5" y="164.3">GND</text>
<text x="123.5" y="164.3">GND</text>
<text x="130.6" y="164.3">GND</text>
</g>
<g font-size="1.5" fill="#808080">
<text x="28.8" y="46.7">2</text>
<text x="28.8" y="45">1</text>
<text x="72.1" y="45">1</text>
<text x="72.1" y="46.7">2</text>
<text x="134.7" y="46.7">5</text>
<text x="134.7" y="43.2">4</text>
<text x="137.4" y="47.5">VIN</text>
<text x="137.4" y="44">L1</text>
<text x="147.7" y="47.5">VOUT</text>
<text x="150.1" y="44">L2</text>
<text x="153.6" y="43.2">2</text>
<text x="153.6" y="46.7">1</text>
<text x="72.1" y="48.5">3</text>
<text x="134.7" y="50.2">6</text>
<text x="134.7" y="51.9">7</text>
<text x="134.7" y="48.5">8</text>
<text x="137.4" y="51">EN</text>
<text x="137.4" y="52.7">PS/SYNC</text>
<text x="137.4" y="49.2">VINA</text>
<text x="149.9" y="49.2">FB</text>
<text x="153.6" y="48.5">10</text>
<text x="153.6" y="53.7">11</text>
<text x="134.7" y="55.5">9</text>
<text x="137.4" y="56.2">GND</text>
<text x="142.4" y="54.5">POWER_PAD</text>
<text x="147.5" y="56.3">PGND</text>
<text x="153.6" y="55.5">3</text>
<text x="52.4" y="81.7">4</text>
<text x="55.1" y="82.5">VDD</text>
<text x="60.4" y="82.5">VBAT</text>
<text x="66" y="81.7">3</text>
<text x="134.7" y="83.5">5</text>
<text x="134.7" y="80">4</text>
<text x="137.4" y="80.8">L1</text>
<text x="150.1" y="80.8">L2</text>
<text x="153.6" y="80">2</text>
<text x="153.6" y="83.5">1</text>
<text x="52.4" y="85.3">5</text>
<text x="52.4" y="88.7">2</text>
<text x="55.1" y="86">PROG</text>
<text x="55.1" y="89.5">VSS</text>
<text x="60.6" y="89.5">STAT</text>
<text x="66" y="88.7">1</text>
<text x="134.7" y="87">6</text>
<text x="134.7" y="88.7">7</text>
<text x="134.7" y="85.3">8</text>
<text x="137.4" y="87.8">EN</text>
<text x="137.4" y="89.5">PS/SYNC</text>
<text x="137.4" y="84.3">VIN</text>
<text x="137.4" y="86">VINA</text>
<text x="147.7" y="84.3">VOUT</text>
<text x="149.9" y="86">FB</text>
<text x="153.6" y="85.3">10</text>
<text x="134.7" y="92.2">9</text>
<text x="137.4" y="93">GND</text>
<text x="142.4" y="91.3">POWER_PAD</text>
<text x="147.5" y="93">PGND</text>
<text x="153.6" y="90.5">11</text>
<text x="153.6" y="92.2">3</text>
<text x="144.4" y="143">48</text>
<text x="144.4" y="141.3">64</text>
<text x="145.2" y="139.6">1</text>
<text x="147.9" y="140.3">VBAT</text>
<text x="147.9" y="143.9">VDD</text>
<text x="147.9" y="142.1">VDD</text>
<text x="86.6" y="147.3">1</text>
<text x="86.6" y="149.1">2</text>
<text x="144.4" y="146.6">19</text>
<text x="144.4" y="144.8">32</text>
<text x="147.9" y="147.3">VDD</text>
<text x="147.9" y="145.6">VDD</text>
<text x="154.7" y="145.6">VDDA/VREF+</text>
<text x="159.2" y="149.1">VCAP1</text>
<text x="165.8" y="144.8">13</text>
<text x="165.8" y="148.3">30</text>
<text x="86.6" y="150.8">3</text>
<text x="86.6" y="152.6">4</text>
<text x="86.6" y="154.3">5</text>
<text x="144.4" y="150.1">18</text>
<text x="144.4" y="151.8">31</text>
<text x="144.4" y="153.6">47</text>
<text x="144.4" y="155.3">63</text>
<text x="147.9" y="150.8">VSS</text>
<text x="147.9" y="152.6">VSS</text>
<text x="147.9" y="154.3">VSS</text>
<text x="155.2" y="152.6">VSSA/VREF-</text>
<text x="165.8" y="151.8">12</text>
<text x="147.9" y="156.1">VSS</text>
</g>
<g font-size="1.2" fill="#c90d0c">
<text x="44.3" y="44.8" transform="rotate(-90 44.3 44.8)">S</text>
<text x="49.4" y="44.8" transform="rotate(-90 49.4 44.8)">D</text>
<text x="46.3" y="48.5" transform="rotate(-90 46.3 48.5)">G</text>
</g>
<g font-size="1.2" fill="#808080">
<text x="83.2" y="144.5">I2C</text>
<text x="83.2" y="156.8">JST-PH_5-PIN_HEADER</text>
</g>
</svg>
